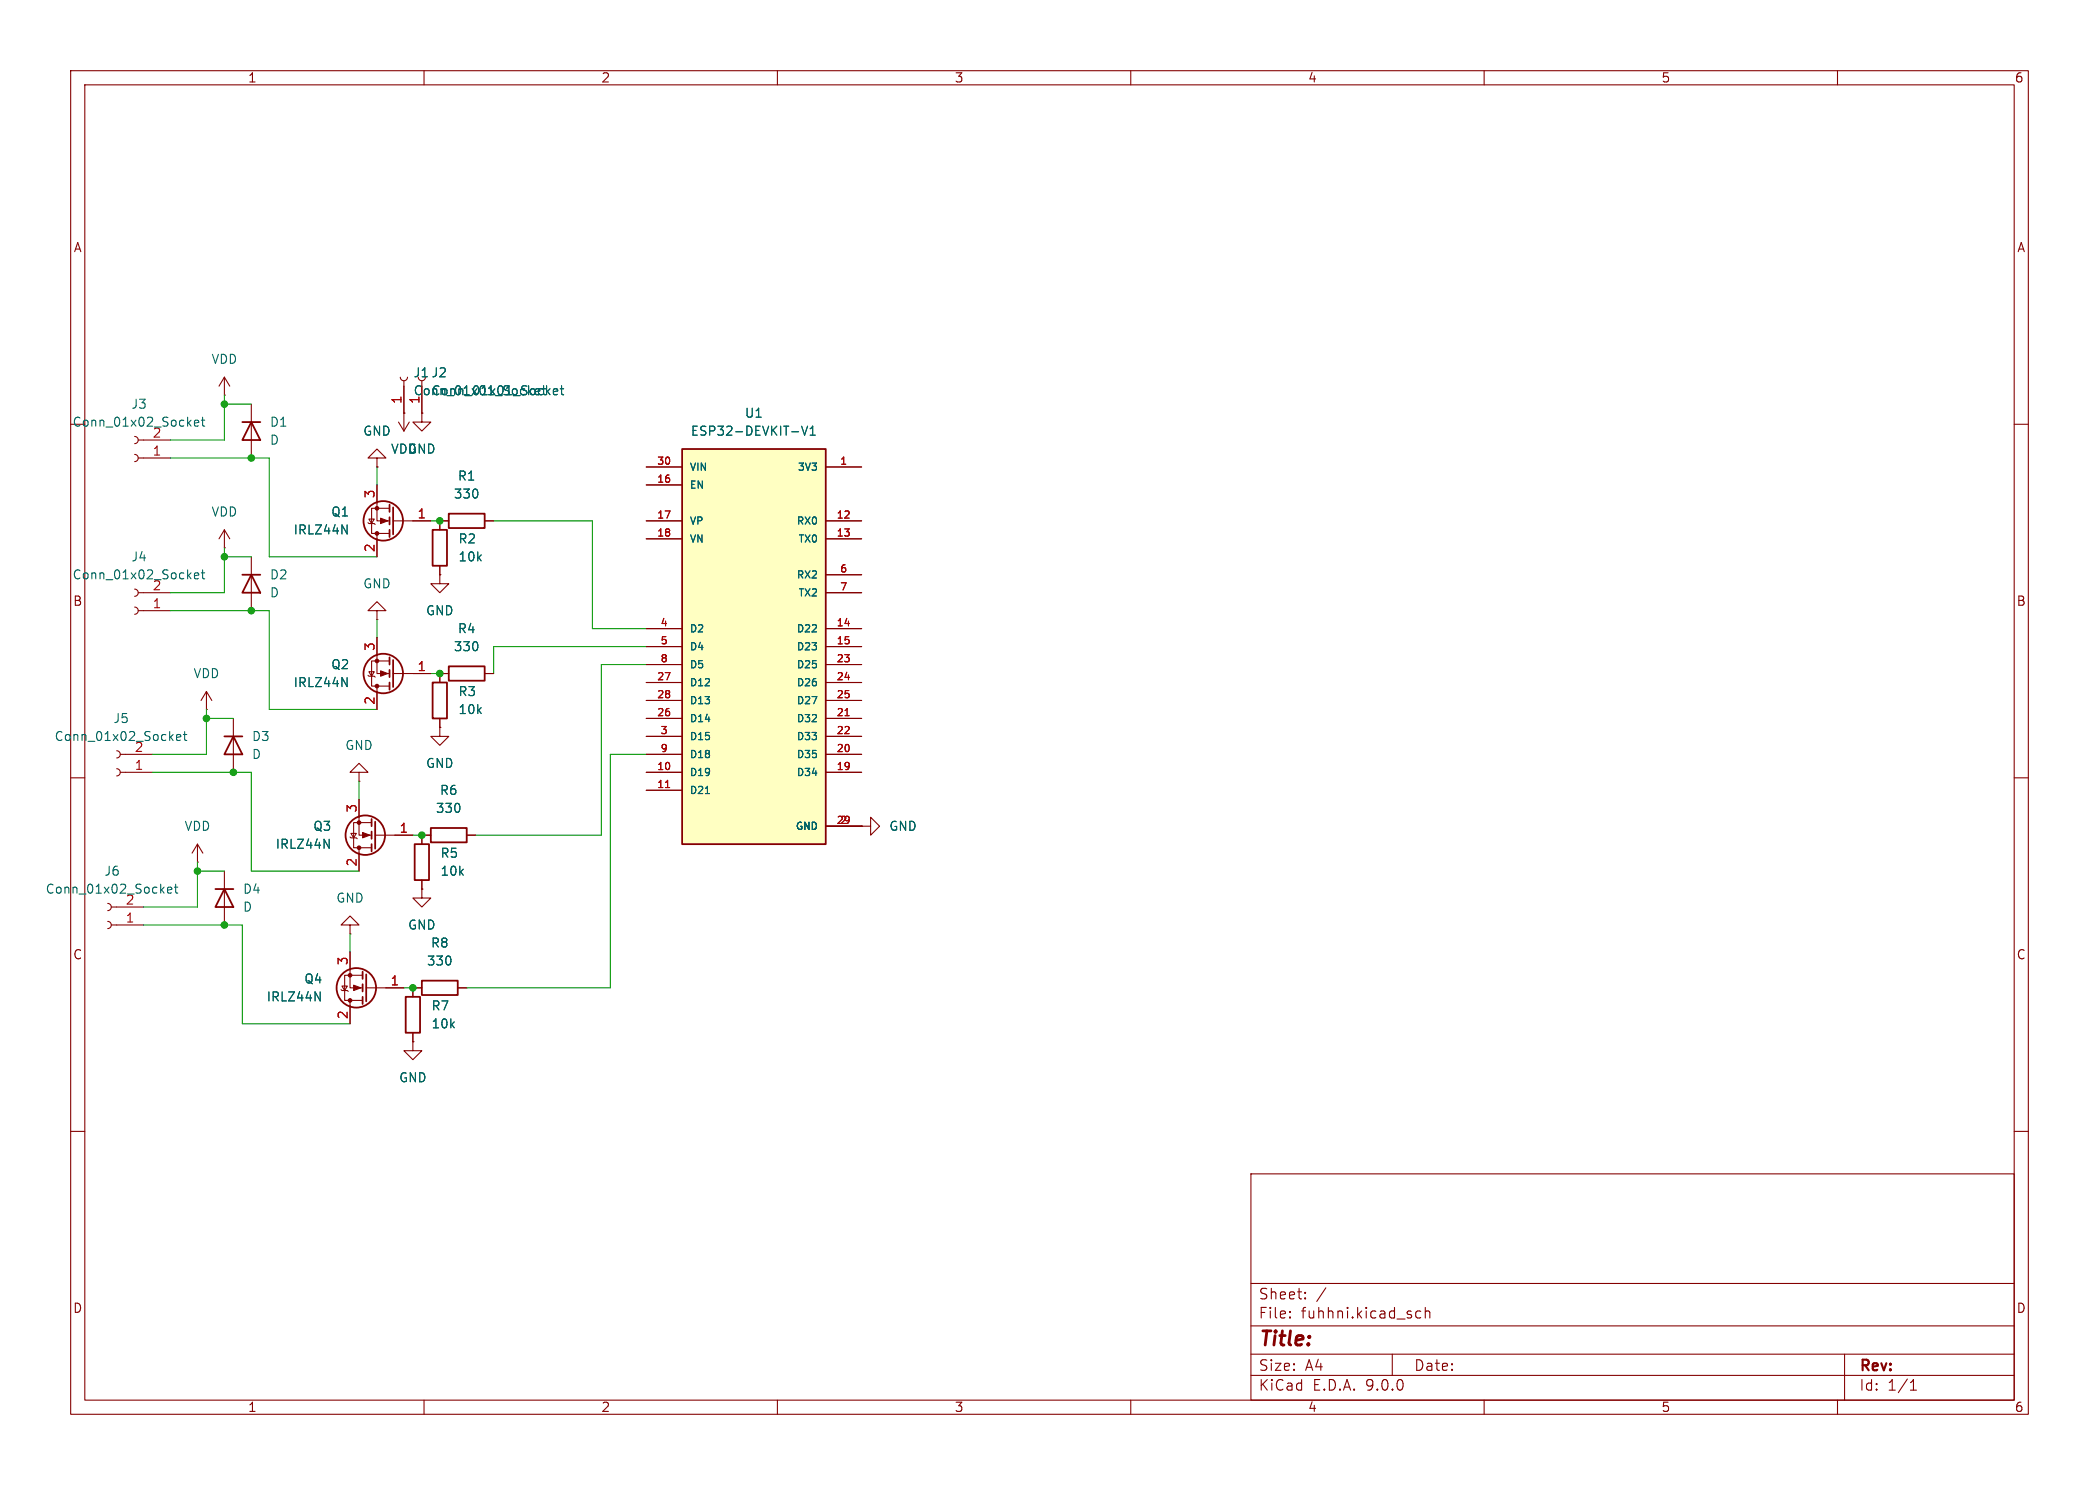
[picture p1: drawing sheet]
<svg xmlns="http://www.w3.org/2000/svg" width="297mm" height="210mm" viewBox="0 0 297 210" stroke-linecap="round" stroke-linejoin="round" font-family="sans-serif">
<g fill="none" stroke="#840000" stroke-width=".15">
<path d="M10 10h277v190h-277zM12 12h273v186h-273zM60 10v2M110 10v2M160 10v2M210 10v2M260 10v2M56.4 59.7l.7 1.3M56.6 53.3a.51 .51 0 0 0 .5 .5 .51 .51 0 0 0 .6-.5M57.1 58.4h.1M57.1 53.8v7.2M57.9 59.7l-.8 1.3"/>
<path d="M59.7 58.4v1.3h1.3l-1.3 1.3-1.3-1.3h1.3M59.7 58.4h.1M59.7 53.8v4.6M52.1 73.9l.1 .1h.8l.1 .2M52.2 73.4h.8l-.4 .6zM53.3 68.6v5.1h1.8M53.3 64.8h1.3l-1.3-1.3-1.2 1.3h1.2v1.2M53.3 66h.1M53.3 75.4v3.3M55.1 71.9h-2.5v3.5h2.5M55.6 73.7h5.4M63.5 73.7h-1.3v1.2"/>
<path d="M68.6 73.7h1.2M285 60h2M53.3 86.4h1.3l-1.3-1.3-1.2 1.3h1.2v1.2M53.3 87.6h.1M62.2 81.3v1.3h1.3l-1.3 1.2-1.2-1.2h1.2M62.2 81.3h.1M62.2 80v1.3M10 110h2M16.5 108.7a.51 .51 0 0 1 .5 .5 .51 .51 0 0 1-.5 .5M16.5 106.2a.51 .51 0 0 1 .5 .5 .51 .51 0 0 1-.5 .5M17 109.2h4.6M17 106.7h4.6"/>
<path d="M27.9 119.4l-.7 1.3M27.9 119.4l.8 1.3M27.9 119.4v2.5M33 101.6v7.6M49.5 118.4l.2 .1h.7l.1 .1M49.7 117.9h.7l-.4 .6zM50.8 109.2h1.3l-1.3-1.2-1.3 1.2h1.3v1.3M50.8 110.5h.1M50.8 113v5.1h1.8M50.8 119.9v3.3M52.6 116.3h-2.6v3.6h2.6M53.1 118.1h5.3"/>
<path d="M61 118.1h-1.3v1.3M62.2 102.9v1.2h1.3l-1.3 1.3-1.2-1.3h1.2M62.2 102.9h.1M66 118.1h1.3M285 110h2M15.2 130.3a.51 .51 0 0 1 .5 .5 .51 .51 0 0 1-.5 .5M15.2 127.8a.51 .51 0 0 1 .5 .5 .51 .51 0 0 1-.5 .5M15.7 130.8h4.6M15.7 128.3h4.6M27.9 121.9h.1M31.7 123.2v7.6M48.3 140l.1 .1h.7l.2 .1"/>
<path d="M48.4 139.4h.7l-.3 .7zM49.5 134.6v5.1h1.8M49.5 130.8h1.3l-1.3-1.3-1.2 1.3h1.2v1.3M49.5 132.1h.1M51.3 137.9h-2.5v3.6h2.5M51.8 139.7h5.3M59.7 125.7v1.3h1.3l-1.3 1.3-1.3-1.3h1.3M59.7 125.7h.1M59.7 139.7h-1.3v1.3M59.7 124.5v1.2M64.8 139.7h1.2M49.5 141.5v3.3"/>
<path d="M58.4 147.3v1.3h1.3l-1.3 1.3-1.3-1.3h1.3M58.4 147.3h.1M58.4 146.1v1.2M10 160h2M177 166h108v32h-108zM285 160h2M60 198v2M110 198v2M160 198v2M177 194.5h108M177 191.5h108M177 187.5h108"/>
<path d="M177 181.5h108M182.5 186.3h.1l-.1 .1M182.5 186.3v.1M182.5 185.5v.1M182.5 185.5h.1l-.1 .1M184.7 183.6v.1M184.7 183.6h-.1l.1 .1M184.7 182.8v.1M184.7 182.8h-.1l.1 .1M187.6 182.1l-1.3 2M197 191.5v3M201 185.5l-.4-.1-.3 .3v.4l.2 .2 .1 .1 .4-.1"/>
<path d="M201.7 185.5a.37 .37 0 0 1 .6 .1v.8M201.7 184.9v1.5M210 198v2M260 198v2M261 191.5v6.5M270.3 196.6h.9M270.3 195.5l.4-.4v1.5"/>
</g>
<g fill="none" stroke="#840000" stroke-width=".25">
<path d="M55.1 71.4v1M55.1 73.2v1M55.1 74.9v1M55.6 71.8v3.8M61.2 74.9h2v5.1h-2zM63.5 72.6h5.1v2.1h-5.1zM31.7 104.1h2.6M33 104.1l1.3 2.6h-2.6zM52.6 115.8v1M52.6 117.6v1M52.6 119.4v1M53.1 116.2v3.8"/>
<path d="M58.7 119.4h2v5.1h-2zM61 117.1h5v2h-5zM30.5 125.7h2.5M31.7 125.7l1.3 2.6h-2.5zM51.3 137.4v1M51.3 139.2v1M51.8 137.8v3.8M59.7 138.7h5.1v2h-5.1zM51.3 141v1M57.4 141h2v5.1h-2z"/>
<circle cx="54.2" cy="73.7" r="2.79"/>
<circle cx="51.7" cy="118.1" r="2.79"/>
<circle cx="50.4" cy="139.7" r="2.79"/>
</g>
<g fill="#840000" stroke="#840000" stroke-width=".15">
<path d="M50 139.3l1.1 .4-1.1 .4z"/>
<path d="M53.8 73.3l1.1 .4-1.1 .3z"/>
<path d="M51.3 117.7l1 .4-1 .4z"/>
<circle cx="49.5" cy="141.5" r=".25"/>
<circle cx="49.5" cy="137.9" r=".25"/>
<circle cx="53.3" cy="75.4" r=".25"/>
<circle cx="53.3" cy="71.9" r=".25"/>
<circle cx="50.8" cy="119.9" r=".25"/>
<circle cx="50.8" cy="116.3" r=".25"/>
</g>
<path d="M78.3 55.4l.6-.1v-.3h-.4l-.2 .2 .1 .6h.5M79.3 55h.5M79.5 54.6v1v.2h.3M48.4 74.2l.7 1.3v-1.3M25 104.3l.6-.1-.1-.3h-.3l-.2 .2v.6h.5M25.9 103.9h.5M26.1 103.4v1.1l.1 .2h.2M45.9 118.7l.7 1.3v-1.3M23.7 125.9l.6-.1v-.3h-.4l-.2 .1 .1 .6h.5M24.7 125.5h.5M24.9 125v1.1v.1l.3 .1M44.6 140.3l.7 1.2v-1.2" fill="none" stroke="#006464" stroke-width=".15"/>
<path d="M96.5 63.5h20.3v55.9h-20.3z" fill="#ffffc2"/>
<g fill="none" stroke="#840000" stroke-width=".25">
<path d="M34.3 59.7h2.5M35.6 59.7l1.2 2.5h-2.5zM96.5 63.5h20.3v55.9h-20.3zM34.3 81.3h2.5M35.6 81.3l1.2 2.5h-2.5zM55.1 93v1M55.1 94.7v1.1M55.1 96.5v1M55.6 93.3v3.9M61.2 96.5h2v5.1h-2zM63.5 94.2h5.1v2.1h-5.1z"/>
<circle cx="54.2" cy="95.2" r="2.79"/>
</g>
<g fill="none" stroke="#840000" stroke-width=".15">
<path d="M31.7 55.9h.1M31.7 53.3l-.7 1.3M31.7 53.3l.8 1.3M31.7 53.3v2.6M35.6 57.2v7.6M57.1 58.4h.1M57.1 54.6v3.8M59.7 58.4h.1M59.7 54.6v3.8M19 64.3a.51 .51 0 0 1 .6 .5 .51 .51 0 0 1-.6 .5M19 61.7a.51 .51 0 0 1 .6 .5 .51 .51 0 0 1-.6 .5M19.6 64.8h4.5"/>
<path d="M19.6 62.2h4.5M31.7 77.5h.1M31.7 74.9v2.6M31.7 74.9l-.7 1.3M31.7 74.9l.8 1.3M35.6 78.7v7.7M53.3 66h.1M53.3 68.6v2.5M53.3 76.2v2.5M58.4 73.7h2.6M63.5 73.7h-1.3v1.2M68.6 73.7h1.2"/>
<path d="M91.4 66h5.1M91.4 68.6h5.1M91.4 73.7h5.1M91.4 76.2h5.1M116.8 66h5.1M116.8 73.7h5.1M116.8 76.2h5.1M19 85.9a.51 .51 0 0 1 .6 .5 .51 .51 0 0 1-.6 .5M19 83.3a.51 .51 0 0 1 .6 .5 .51 .51 0 0 1-.6 .5M19.6 83.8h4.5M19.6 86.4h4.5M29.2 97.8l-.8 1.3"/>
<path d="M29.2 97.8l.8 1.3M29.2 97.8v2.5M52.1 95.5l.1 .1h.8l.1 .2M52.2 95h.8l-.4 .6zM53.3 90.2v5.1h1.8M53.3 97v3.3M55.1 93.5h-2.5v3.5h2.5M55.6 95.3h5.4M62.2 81.3h.1M62.2 80v1.3M63.5 95.3h-1.3v1.2M68.6 95.3h1.2"/>
<path d="M91.4 88.9h5.1M91.4 91.4h5.1M91.4 94h5.1M91.4 96.5h5.1M91.4 99.1h5.1M116.8 88.9h5.1M116.8 91.4h5.1M116.8 94h5.1M116.8 96.5h5.1M116.8 99.1h5.1M116.8 81.3h5.1M116.8 83.8h5.1"/>
<path d="M29.2 100.3h.1M50.8 113v2.6M55.9 118.1h2.5M61 118.1h-1.3v1.3M62.2 102.9h.1M62.2 101.6v1.3M66 118.1h1.3M91.4 101.6h5.1M91.4 104.1h5.1M91.4 106.7h5.1M91.4 109.2h5.1M91.4 111.8h5.1"/>
<path d="M116.8 101.6h5.1M116.8 104.1h5.1M116.8 106.7h5.1M116.8 109.2h5.1M116.8 116.8h5.1M121.9 116.8h1.3v-1.2l1.3 1.2-1.3 1.3v-1.3M121.9 116.8h.1M49.5 134.6v2.6M50.8 120.7v2.5M54.6 139.7h2.5M59.7 125.7h.1M59.7 124.5v1.2"/>
<path d="M59.7 139.7h-1.3v1.3M64.8 139.7h1.2M49.5 142.2v2.6M58.4 147.3h.1M58.4 146.1v1.2"/>
</g>
<g fill="none" stroke="#006464" stroke-width=".15">
<path d="M27.5 59.8l.6-.1v-.2l-.4-.1-.2 .2 .1 .6h.5M28.5 59.4h.5M28.7 59v1.1v.1l.3 .1M78.3 55.4l.6-.1v-.3h-.4l-.2 .2 .1 .6h.5M79.3 55h.5M79.5 54.6v1v.2h.3M48.4 74.2l.7 1.3v-1.3M113.4 60.3l.4 1.2 .5-1.2M114.6 61.5h.8M114.6 60.6l.4-.3v1.2M27.5 81.4l.6-.1v-.2l-.4-.1-.2 .2 .1 .6h.5M28.5 81h.5"/>
<path d="M28.7 80.6v1.1v.1l.3 .1M48.4 95.8l.7 1.3v-1.3M45.9 118.7l.7 1.3v-1.3M99.8 112.2h.6M44.6 140.3l.7 1.2v-1.2"/>
</g>
<path d="M94.2 111.4h.6M119.6 101.2h.6" fill="none" stroke="#a90000" stroke-width=".15"/>
<g fill="#840000" stroke="#840000" stroke-width=".15">
<path d="M53.8 94.9l1.1 .4-1.1 .3z"/>
<circle cx="53.3" cy="97" r=".25"/>
<circle cx="53.3" cy="93.5" r=".25"/>
</g>
<g fill="none" stroke="#009600" stroke-width=".15">
<path d="M31.7 55.9v6.3h-7.6M31.7 57.2h3.9M24.1 64.8h14v13.9h15.2M31.7 77.5v6.3h-7.6M31.7 78.7h3.9M53.3 66v2.6M61 73.7h1.2M69.8 73.7h14v15.2h7.6M24.1 86.4h14v13.9h15.2M53.3 87.6v2.6M61 95.3h1.2M91.4 94h-6.3v24.1h-17.8"/>
<path d="M91.4 91.4h-21.6v3.9M21.6 109.2h14v14h15.2M29.2 100.3v6.4h-7.6M29.2 101.6h3.8M50.8 110.5v2.5M58.4 118.1h1.3M91.4 106.7h-5v33h-20.4M20.3 130.8h14v14h15.2M27.9 121.9v6.4h-7.6M27.9 123.2h3.8M49.5 132.1v2.5M57.1 139.7h1.3"/>
</g>
<g fill="#009600" stroke="#009600" stroke-width=".15">
<circle cx="31.7" cy="78.7" r=".46"/>
<circle cx="31.7" cy="57.2" r=".46"/>
<circle cx="35.6" cy="64.8" r=".46"/>
<circle cx="29.2" cy="101.6" r=".46"/>
<circle cx="35.6" cy="86.4" r=".46"/>
<circle cx="59.7" cy="118.1" r=".46"/>
<circle cx="33" cy="109.2" r=".46"/>
<circle cx="31.7" cy="130.8" r=".46"/>
<circle cx="27.9" cy="123.2" r=".46"/>
<circle cx="58.4" cy="139.7" r=".46"/>
<circle cx="62.2" cy="73.7" r=".46"/>
<circle cx="62.2" cy="95.3" r=".46"/>
</g>
<text font-size="2.8" fill="#840000" x="178" y="190.9">Title:</text>
<g font-size="2.1" fill="#840000">
<text x="178" y="184">Sheet:</text>
<text x="178" y="186.7">File:</text>
<text x="184.1" y="186.7">fuhhni.kicad_sch</text>
<text x="178" y="196.9">KiCad</text>
<text x="178" y="194.1">Size:</text>
<text x="184.7" y="194.1">A4</text>
<text x="185.7" y="196.9">E.D.A.</text>
<text x="193.3" y="196.9">9.0.0</text>
<text x="200" y="194.1">Date:</text>
<text x="263" y="194.3">Rev:</text>
<text x="263" y="196.9">Id:</text>
<text x="267.1" y="196.9">1/1</text>
</g>
<g font-size="1.8" fill="#840000">
<text x="35" y="11.9">1</text>
<text x="85" y="11.9">2</text>
<text x="135" y="11.9">3</text>
<text x="185" y="11.9">4</text>
<text x="235" y="11.9">5</text>
<text x="285" y="11.9">6</text>
<text x="10.3" y="35.9">A</text>
<text x="285.3" y="35.9">A</text>
<text x="10.3" y="85.9">B</text>
<text x="285.3" y="85.9">B</text>
<text x="10.3" y="135.9">C</text>
<text x="285.3" y="135.9">C</text>
<text x="10.3" y="185.9">D</text>
<text x="285.3" y="185.9">D</text>
<text x="35" y="199.9">1</text>
<text x="85" y="199.9">2</text>
<text x="135" y="199.9">3</text>
<text x="185" y="199.9">4</text>
<text x="235" y="199.9">5</text>
<text x="285" y="199.9">6</text>
</g>
<g font-size="1.8" fill="#006464">
<text x="29.8" y="51.7">VDD</text>
<text x="58.4" y="53.6">J1 J2</text>
<text x="18.5" y="58">J3</text>
<text x="58.4" y="56.1">Conn_01x01_Socket</text>
<text x="61" y="56.1">Conn_01x01_Socket</text>
<text x="105.3" y="59.3">U1</text>
<text x="10.2" y="60.6">Conn_01x02_Socket</text>
<text x="21.5" y="62">2</text>
<text x="38.1" y="60.6">D1</text>
<text x="38.1" y="63.1">D</text>
<text x="51.3" y="61.8">GND</text>
<text x="55.2" y="64.4">VDD</text>
<text x="57.7" y="64.4">GND</text>
<text x="97.7" y="61.8">ESP32-DEVKIT-V1</text>
<text x="64.1" y="70.7">330</text>
<text x="64.7" y="68.2">R1</text>
<text x="29.8" y="73.3">VDD</text>
<text x="41.5" y="75.8">IRLZ44N</text>
<text x="46.8" y="73.3">Q1</text>
<text x="64.8" y="77.1">R2</text>
<text x="10.2" y="82.1">Conn_01x02_Socket</text>
<text x="18.5" y="79.6">J4</text>
<text x="21.5" y="83.6">2</text>
<text x="38.1" y="82.1">D2</text>
<text x="51.3" y="83.4">GND</text>
<text x="64.8" y="79.6">10k</text>
<text x="38.1" y="84.7">D</text>
<text x="60.2" y="87.2">GND</text>
<text x="64.7" y="89.8">R4</text>
<text x="46.8" y="94.8">Q2</text>
<text x="64.1" y="92.3">330</text>
<text x="27.3" y="96.1">VDD</text>
<text x="41.5" y="97.4">IRLZ44N</text>
<text x="64.8" y="98.7">R3</text>
<text x="64.8" y="101.2">10k</text>
<text x="7.6" y="105">Conn_01x02_Socket</text>
<text x="16" y="102.5">J5</text>
<text x="19" y="106.4">2</text>
<text x="35.6" y="105">D3</text>
<text x="35.6" y="107.5">D</text>
<text x="48.8" y="106.3">GND</text>
<text x="60.2" y="108.8">GND</text>
<text x="62.2" y="112.6">R6</text>
<text x="26" y="117.7">VDD</text>
<text x="44.2" y="117.7">Q3</text>
<text x="61.6" y="115.2">330</text>
<text x="125.7" y="117.7">GND</text>
<text x="14.7" y="124.1">J6</text>
<text x="38.9" y="120.2">IRLZ44N</text>
<text x="62.2" y="121.5">R5</text>
<text x="62.2" y="124.1">10k</text>
<text x="6.4" y="126.6">Conn_01x02_Socket</text>
<text x="17.7" y="128">2</text>
<text x="34.3" y="126.6">D4</text>
<text x="34.3" y="129.1">D</text>
<text x="47.5" y="127.9">GND</text>
<text x="57.7" y="131.7">GND</text>
<text x="60.3" y="136.8">330</text>
<text x="60.9" y="134.2">R8</text>
<text x="37.6" y="141.8">IRLZ44N</text>
<text x="43" y="139.3">Q4</text>
<text x="61" y="143.1">R7</text>
<text x="61" y="145.6">10k</text>
<text x="56.4" y="153.3">GND</text>
</g>
<g font-size="1.8" fill="#a90000">
<text x="56.9" y="57.2" transform="rotate(-90 56.9 57.2)">1</text>
<text x="59.4" y="57.2" transform="rotate(-90 59.4 57.2)">1</text>
<text x="21.5" y="64.5">1</text>
<text x="53.1" y="70.6" transform="rotate(-90 53.1 70.6)">3</text>
<text x="59" y="73.4">1</text>
<text x="53.1" y="78.2" transform="rotate(-90 53.1 78.2)">2</text>
<text x="21.5" y="86.1">1</text>
<text x="53.1" y="92.1" transform="rotate(-90 53.1 92.1)">3</text>
<text x="59" y="95">1</text>
<text x="53.1" y="99.8" transform="rotate(-90 53.1 99.8)">2</text>
<text x="19" y="109">1</text>
<text x="50.5" y="115" transform="rotate(-90 50.5 115)">3</text>
<text x="56.4" y="117.9">1</text>
<text x="50.5" y="122.6" transform="rotate(-90 50.5 122.6)">2</text>
<text x="17.7" y="130.6">1</text>
<text x="49.3" y="136.6" transform="rotate(-90 49.3 136.6)">3</text>
<text x="55.2" y="139.4">1</text>
<text x="49.3" y="144.2" transform="rotate(-90 49.3 144.2)">2</text>
</g>
<g font-size="1.4" fill="#a90000">
<text x="92.9" y="65.8">30</text>
<text x="118.8" y="65.8">1</text>
<text x="92.9" y="68.3">16</text>
<text x="92.9" y="73.4">17</text>
<text x="92.9" y="75.9">18</text>
<text x="118.3" y="73.4">12</text>
<text x="118.3" y="75.9">13</text>
<text x="118.8" y="81">6</text>
<text x="118.8" y="83.6">7</text>
<text x="93.4" y="88.6">4</text>
<text x="118.3" y="88.6">14</text>
<text x="93.4" y="91.2">5</text>
<text x="93.4" y="93.7">8</text>
<text x="118.3" y="91.2">15</text>
<text x="118.3" y="93.7">23</text>
<text x="92.9" y="96.3">27</text>
<text x="92.9" y="98.8">28</text>
<text x="92.9" y="101.3">26</text>
<text x="118.3" y="96.3">24</text>
<text x="118.3" y="98.8">25</text>
<text x="118.3" y="101.3">21</text>
<text x="93.4" y="103.9">3</text>
<text x="93.4" y="106.4">9</text>
<text x="118.3" y="103.9">22</text>
<text x="118.3" y="106.4">20</text>
<text x="92.9" y="109">10</text>
<text x="92.9" y="111.5">11</text>
<text x="118.3" y="109">19</text>
<text x="118.3" y="116.6">29</text>
<text x="118.8" y="116.6">2</text>
</g>
<g font-size="1.4" fill="#006464">
<text x="97.5" y="66.8">VIN</text>
<text x="97.5" y="69.3">EN</text>
<text x="112.8" y="66.8">3V3</text>
<text x="97.5" y="74.4">VP</text>
<text x="97.5" y="76.9">VN</text>
<text x="112.6" y="74.4">RX0</text>
<text x="112.9" y="76.9">TX0</text>
<text x="112.6" y="82">RX2</text>
<text x="97.5" y="89.6">D2</text>
<text x="112.6" y="89.6">D22</text>
<text x="112.9" y="84.6">TX2</text>
<text x="97.5" y="92.2">D4</text>
<text x="97.5" y="94.7">D5</text>
<text x="112.6" y="92.2">D23</text>
<text x="112.6" y="94.7">D25</text>
<text x="97.5" y="97.3">D12</text>
<text x="97.5" y="99.8">D13</text>
<text x="112.6" y="97.3">D26</text>
<text x="112.6" y="99.8">D27</text>
<text x="97.5" y="102.3">D14</text>
<text x="97.5" y="104.9">D15</text>
<text x="97.5" y="107.4">D18</text>
<text x="112.6" y="102.3">D32</text>
<text x="112.6" y="104.9">D33</text>
<text x="112.6" y="107.4">D35</text>
<text x="97.5" y="110">D19</text>
<text x="97.5" y="112.5">D21</text>
<text x="112.6" y="110">D34</text>
<text x="112.5" y="117.6">GND</text>
</g>
</svg>
